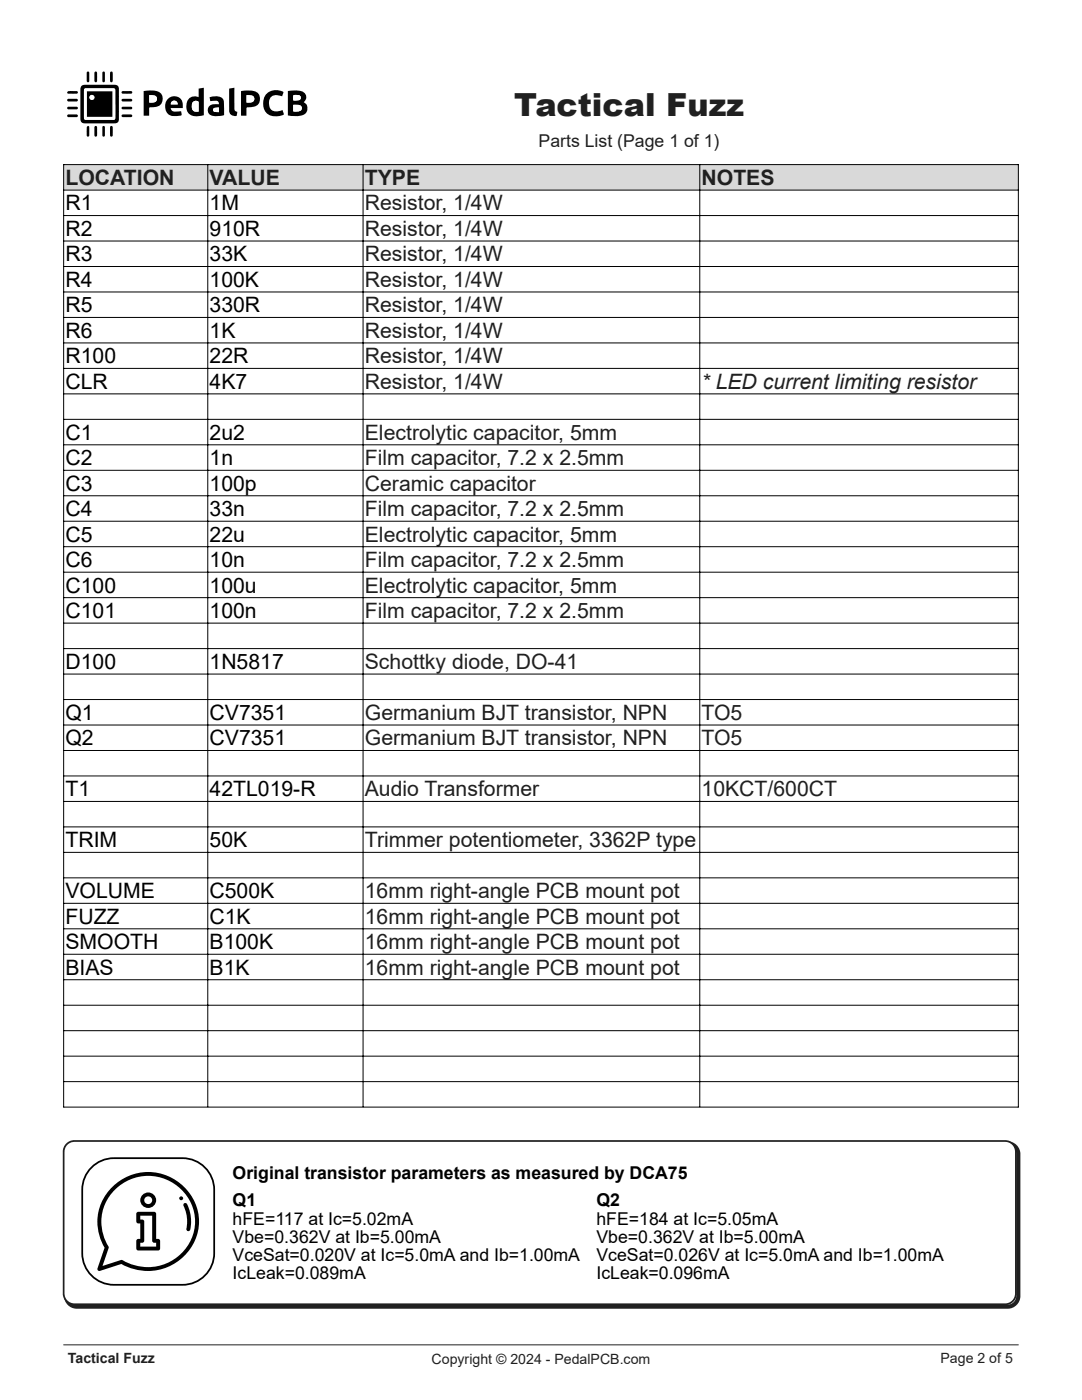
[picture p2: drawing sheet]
<svg xmlns="http://www.w3.org/2000/svg" width="216mm" height="279mm" viewBox="0 0 216 279" stroke-linecap="round" stroke-linejoin="round" font-family="sans-serif">
<path d="M12.7 268.4h190.5" fill="none" stroke="#231f20" stroke-width=".2"/>
<path d="M12.7 12.7v16.4h49.3v-16.4zM16.3 17.1a3.5 3.5 0 0 0-.3 2.2v3a3.4 3.4 0 0 0 .3 2.1 3.5 3.5 0 0 0 2.1 .2h3a3.5 3.5 0 0 0 2.1-.2l.2-.7v-5.4a.99 .99 0 0 0-.9-1.4h-4.4a3.5 3.5 0 0 0-2.1 .2zM57.4 18.2v4.8l1.6 .2a1.84 1.84 0 0 0 2.3-1.7 1.09 1.09 0 0 0-.7-1.1 1.31 1.31 0 0 0 .4-1.5 1.31 1.31 0 0 0-1.4-.8zM39.6 17.7v1.7a1.77 1.77 0 0 0-1.9 .3 1.77 1.77 0 0 0-.5 1.8 1.92 1.92 0 0 0 2.5 1.7l1-.2v-5.5zM28.7 18.2v4.9h1.1v-1.6l.2-.1a1.92 1.92 0 0 0 2.5-1.9 1.67 1.67 0 0 0-1.9-1.4zM48.1 18.2v4.9h1.1v-1.6a4.5 4.5 0 0 0 2.2-.6 1.7 1.7 0 0 0 .3-2 1.7 1.7 0 0 0-1.8-.8zM53.1 18.8a2.66 2.66 0 0 0-.3 3.2 2.66 2.66 0 0 0 3 1.2l.9-.4-.3-.8a1.79 1.79 0 0 1-2.6-.6l-.1-.3a1.58 1.58 0 0 1 .5-1.8 1.58 1.58 0 0 1 1.8-.1h.3l.3-.8a2.76 2.76 0 0 0-3.5 .4zM33.6 19.7a2.03 2.03 0 0 0-.4 2.5 2.03 2.03 0 0 0 2.4 .9l.6-.1-.1-.8-.9 .1a.86 .86 0 0 1-1.1-.7h2.4a1.78 1.78 0 0 0-.7-2.1 1.78 1.78 0 0 0-2.2 .2zM41.8 19.4l.2 .8 .8-.1a.64 .64 0 0 1 .9 .7 1.94 1.94 0 0 0-2.2 .8 1.21 1.21 0 0 0 1.4 1.6l1.8-.2v-2.2a1.44 1.44 0 0 0-2-1.6zM45.7 17.7v3.8a1.19 1.19 0 0 0 .3 1.3 1.19 1.19 0 0 0 1.2 .3l.2-.8a.59 .59 0 0 1-.6-.7v-4.1zM13.4 19.8v.3l.3 .2h1.5l.3-.3-.3-.3zM24.3 19.8v.3l.3 .2h1.5l.3-.3-.3-.3zM13.4 23v.3l.3 .1h1.5l.3-.3-.3-.3zM24.3 22.9v.4l.3 .1h1.5l.3-.3-.3-.3zM18.9 25.2l-.1 1.8 .3 .3 .2-.1 .1-.2v-1.5l-.1-.3zM18.9 14.3l-.1 1.8 .3 .3 .3-.3v-1.5l-.1-.3zM24.3 18.3v.3l.2 .1h1.6l.3-.3-.3-.2zM24.3 21.4v.3l.2 .1h1.6l.3-.3-.3-.2zM22.1 14.3l-.1 1.8 .2 .3 .3-.3v-1.5l-.1-.3zM22.1 25.2l-.1 1.8 .2 .3 .3-.3v-1.6l-.1-.2zM13.4 21.4v.3l.3 .1h1.5l.3-.2-.3-.3zM13.5 18.3l-.1 .3 .3 .1h1.5l.3-.3-.3-.2zM20.5 14.3l-.1 1.8 .3 .3 .2-.3v-1.5l-.1-.3zM17.4 25.2l-.1 1.8 .3 .3 .2-.3v-1.6l-.1-.2zM17.4 14.3l-.1 1.8 .3 .3 .2-.3v-1.5l-.1-.3zM20.5 25.2l-.1 1.8 .3 .3 .2-.3v-1.6l-.1-.2z" fill-rule="evenodd" fill="#fff"/>
<g fill="#000">
<path d="M13.5 18.3l1.7-.1 .3 .2-.3 .3h-1.5l-.3-.1z" fill-rule="evenodd"/>
<path d="M17.4 14.3h.3l.1 .3v1.5l-.2 .3-.3-.3z" fill-rule="evenodd"/>
<path d="M18.9 14.3h.4l.1 .3v1.5l-.3 .3-.3-.3z" fill-rule="evenodd"/>
<path d="M20.5 14.3h.3l.1 .3v1.5l-.2 .3-.3-.3z" fill-rule="evenodd"/>
<path d="M22.1 14.3h.3l.1 .3v1.5l-.3 .3-.2-.3z" fill-rule="evenodd"/>
<path d="M24.3 19.8l1.8-.1 .3 .3-.3 .3h-1.5l-.3-.2z" fill-rule="evenodd"/>
<path d="M24.3 18.3l1.8-.1 .3 .2-.3 .3h-1.6l-.2-.1z" fill-rule="evenodd"/>
<path d="M28.7 18.2l.2-.1a5.1 5.1 0 0 1 3 .4 1.71 1.71 0 0 1 .4 2 1.71 1.71 0 0 1-2 .9l-.5 .1v1.6h-1.1zM29.8 19v1.5a1.44 1.44 0 0 0 1.5-.5 .77 .77 0 0 0-.2-.8 .77 .77 0 0 0-.8-.2z" fill-rule="evenodd"/>
<path d="M39.6 17.7l1.1-.2v5.5a2.72 2.72 0 0 1-3.3-.7 2.21 2.21 0 0 1 1-3l1.2 .1zM38.5 20.3a1.19 1.19 0 0 0 .6 2h.5v-2a.78 .78 0 0 0-1.1 0z" fill-rule="evenodd"/>
<path d="M45.7 17.7l1.1-.2v4.1a.59 .59 0 0 0 .6 .7l-.2 .8a1.19 1.19 0 0 1-1.2-.3 1.19 1.19 0 0 1-.3-1.3z" fill-rule="evenodd"/>
<path d="M48.1 18.2l.2-.1a4.9 4.9 0 0 1 3.2 .5 1.7 1.7 0 0 1 .2 2 1.7 1.7 0 0 1-1.8 .8l-.7 .1v1.6h-1.1zM49.2 19v1.5a1.06 1.06 0 0 0 1.5-1 1.38 1.38 0 0 0-1.5-.5z" fill-rule="evenodd"/>
<path d="M57.4 18.2l1.7-.2a1.65 1.65 0 0 1 2 1.4l-.1 .4-.4 .6a1.41 1.41 0 0 1 .7 1.6 1.41 1.41 0 0 1-1.3 1.1l-1 .1-1.6-.2zM58.5 20.9v1.3l.7 .1a.74 .74 0 0 0 .9-.3 .74 .74 0 0 0 0-.9l-.6-.2zM58.6 19l-.1 .9a1.42 1.42 0 0 0 1.5-.2 .67 .67 0 0 0-.2-.7 .67 .67 0 0 0-.7-.1z" fill-rule="evenodd"/>
<path d="M13.4 21.4l1.8-.1 .3 .3-.3 .2h-1.5l-.3-.1z" fill-rule="evenodd"/>
<path d="M13.4 23l1.8-.2 .3 .3-.3 .3h-1.5l-.3-.1z" fill-rule="evenodd"/>
<path d="M13.4 19.8l1.8-.1 .3 .3-.3 .3h-1.5l-.3-.2z" fill-rule="evenodd"/>
<path d="M17.4 25.2h.3l.1 .2v1.6l-.2 .3-.3-.3z" fill-rule="evenodd"/>
<path d="M18.9 25.2h.4l.1 .3v1.5l-.1 .2-.2 .1-.3-.3z" fill-rule="evenodd"/>
<path d="M20.5 25.2h.3l.1 .2v1.6l-.2 .3-.3-.3z" fill-rule="evenodd"/>
<path d="M22.1 25.2h.3l.1 .2v1.6l-.3 .3-.2-.3z" fill-rule="evenodd"/>
<path d="M16.3 17.1a3.5 3.5 0 0 1 2.1-.2h3a3.6 3.6 0 0 1 2.1 .2l.2 .7v5.4a.99 .99 0 0 1-.9 1.4h-4.4a3.5 3.5 0 0 1-2.1-.2 3.4 3.4 0 0 1-.3-2.1v-3a3.5 3.5 0 0 1 .3-2.2zM16.9 17.7l-.1 .3v5.8l.4 .1h5.6l.2-.3v-5.8l-.4-.2z" fill-rule="evenodd"/>
<path d="M24.3 21.4l1.8-.1 .3 .2-.3 .3h-1.6l-.2-.1z" fill-rule="evenodd"/>
<path d="M24.3 22.9l1.8-.1 .3 .3-.3 .3h-1.5l-.3-.1z" fill-rule="evenodd"/>
<path d="M33.6 19.7a1.78 1.78 0 0 1 2.2-.2 1.78 1.78 0 0 1 .7 2.1h-2.4a1 1 0 0 0 1.4 .7l.6-.1 .1 .7a2.8 2.8 0 0 1-2.8-.3 2.32 2.32 0 0 1 .2-2.9zM34.2 20.3l-.1 .5h1.4a.7 .7 0 0 0-.5-.7 .7 .7 0 0 0-.8 .2z" fill-rule="evenodd"/>
<path d="M41.8 19.4a2.18 2.18 0 0 1 2.8 .6l.1 3a3.7 3.7 0 0 1-2.9-.2 1.24 1.24 0 0 1-.1-1.5 1.24 1.24 0 0 1 1.4-.5h.6a.74 .74 0 0 0-.4-.7 .74 .74 0 0 0-.8 0l-.5 .1zM42.6 21.6l-.1 .1a.41 .41 0 0 0 .3 .6l.9 .1v-.9z" fill-rule="evenodd"/>
<path d="M53.1 18.8a2.76 2.76 0 0 1 3.5-.4l-.3 .8h-.3a1.67 1.67 0 0 0-2.3 .7 1.67 1.67 0 0 0 .9 2.3h.7l1.1-.2 .3 .8a2.7 2.7 0 0 1-4.1-1.5v-1.3z" fill-rule="evenodd"/>
</g>
<g fill="#fff">
<path d="M16.9 17.7l5.7-.1 .4 .2v5.8l-.2 .3h-5.6l-.4-.1v-5.8zM17.3 18.2v5.1h5.1v-5.1z" fill-rule="evenodd"/>
<path d="M58.5 20.9h.7a.74 .74 0 0 1 .8 .2 .74 .74 0 0 1 .1 .9l-.5 .2h-1.1z" fill-rule="evenodd"/>
<path d="M58.6 19l.5-.1a.64 .64 0 0 1 .7 .2 .64 .64 0 0 1 .1 .8l-1.4 .1z" fill-rule="evenodd"/>
<path d="M38.5 20.3a.72 .72 0 0 1 1.1 .1v1.9a1.03 1.03 0 0 1-1.1-.2 1.03 1.03 0 0 1-.2-1.1z" fill-rule="evenodd"/>
<path d="M29.8 19h.5a.78 .78 0 0 1 1 .8 .78 .78 0 0 1-1.1 .7h-.4z" fill-rule="evenodd"/>
<path d="M49.2 19h.5a.79 .79 0 0 1 1 .8 .79 .79 0 0 1-1 .7h-.5z" fill-rule="evenodd"/>
<path d="M34.2 20.3a.7 .7 0 0 1 .8-.2 .7 .7 0 0 1 .5 .7h-1.4z" fill-rule="evenodd"/>
<path d="M42.6 21.6l1.1-.1v.9l-.9-.1a.42 .42 0 0 1-.3-.3 .42 .42 0 0 1 .1-.4z" fill-rule="evenodd"/>
</g>
<path d="M17.3 18.2v5.1h5.1v-5.1zM17.9 19.4a.49 .49 0 0 0 .9 0 .49 .49 0 0 0-.9 0z" fill-rule="evenodd" fill="#000"/>
<circle cx="18.3" cy="19.4" r=".49" fill="#fff"/>
<path d="M12.7 32.9h190.5v5h-190.5z" fill-rule="evenodd" fill="#d9d9d9"/>
<path d="M139.6 129.4v25.5h63.6v-25.5zM139.6 159.9v61h63.6v-61z" fill-rule="evenodd" fill="#fff"/>
<g fill="none" stroke="#000" stroke-width=".2">
<path d="M12.7 32.8v188.2M12.7 32.9h190.5M12.7 37.9h190.5M41.5 32.9v188M72.4 32.9v188M139.6 32.9v188M203.2 32.8v188.2M12.7 43h190.5M12.7 48.1h190.5M12.7 53.2h190.5M12.7 58.3h190.5M12.7 63.4h190.5"/>
<path d="M12.7 68.4h190.5M12.7 73.5h190.5M12.7 78.6h190.5M12.7 83.7h190.5M12.7 88.8h190.5M12.7 93.9h190.5M12.7 98.9h190.5M12.7 104h190.5M12.7 109.1h190.5M12.7 114.2h190.5M12.7 119.3h190.5M12.7 124.4h190.5"/>
<path d="M12.7 129.4h190.5M12.7 134.5h190.5M12.7 139.6h190.5M12.7 144.7h190.5M12.7 149.8h190.5M12.7 154.9h190.5M12.7 159.9h190.5M12.7 165h190.5M12.7 170.1h190.5M12.7 175.2h190.5M12.7 180.3h190.5M12.7 185.4h190.5"/>
<path d="M12.7 190.4h190.5M12.7 195.5h190.5M12.7 200.6h190.5M12.7 205.7h190.5M12.7 210.8h190.5M12.7 215.9h190.5M12.7 220.9h190.5"/>
</g>
<path d="M13.8 228.8l1-.5 .5-.1h185.8a2.14 2.14 0 0 1 2.1 2.1v28.3a2.14 2.14 0 0 1-2.1 2.2h-185.8a2.14 2.14 0 0 1-2.1-2.2v-28.3l.1-.5z" fill-rule="evenodd" fill="#fff" stroke="#231f20" stroke-width=".82"/>
<path d="M13.3 228.3l1-.5 .5-.1h185.8a2.14 2.14 0 0 1 2.1 2.2v28.3a2.14 2.14 0 0 1-2.1 2.1h-185.8a2.14 2.14 0 0 1-2.1-2.1v-28.3l.1-.6z" fill-rule="evenodd" fill="#fff" stroke="#231f20" stroke-width=".35"/>
<path d="M18.3 233a6.3 6.3 0 0 1 4.4-1.9h13.7a6.3 6.3 0 0 1 6.3 6.4v12.6a6.3 6.3 0 0 1-6.3 6.3h-13.7a6.3 6.3 0 0 1-6.3-6.3v-12.6a6.3 6.3 0 0 1 1.9-4.5z" fill="none" stroke="#000" stroke-width=".35"/>
<g fill="#000">
<path d="M36.6 240.2a.4 .4 0 0 1 .7 .1 7.5 7.5 0 0 1 .6 5.3l-.4 .1-.3-.3a8.2 8.2 0 0 0-.6-5z"/>
<path d="M22 237.3a9.8 9.8 0 0 0-1.1 11.7l-1.5 4.1 .1 .4 .5 .1 4.2-1.3a10.2 10.2 0 0 0 15.4-9.7 10.2 10.2 0 0 0-7.1-8.3 10.2 10.2 0 0 0-10.5 3zM23 237.4a9.3 9.3 0 0 1 11.1-1.5 9.3 9.3 0 0 1 4.5 10.3 9.6 9.6 0 0 1-14.3 5.2l-3.8 1.3 1.2-3.8a9.2 9.2 0 0 1 1.3-11.5z"/>
<path d="M28 239.5a1.57 1.57 0 0 0 3.1 0 1.57 1.57 0 0 0-3.1 0zM28.8 239.5a.8 .8 0 0 1 1.6 0 .8 .8 0 0 1-1.6 0z"/>
<path d="M27.3 242v2l.7 .2v3l-.7 .2v2l.3 .2 4.2-.1 .2-.3v-1.6l-.2-.3-.6-.1-.1-5.2-.3-.2h-3.2zM28 242.6h2.4v5l.2 .4h.6v.8h-3.2v-.8h.6l.2-.4v-3.8l-.2-.4h-.6z"/>
<circle cx="36.1" cy="239.1" r=".39"/>
</g>
<text font-size="6.3" fill="#231f20" x="102.6" y="23.1">Tactical Fuzz</text>
<g font-size="4.2" fill="#231f20">
<text x="13.1" y="36.9">LOCATION</text>
<text x="41.8" y="36.9">VALUE</text>
<text x="72.8" y="36.9">TYPE</text>
<text x="72.8" y="42">Resistor, 1/4W</text>
<text x="140" y="36.9">NOTES</text>
<text x="72.8" y="47.1">Resistor, 1/4W</text>
<text x="72.8" y="52.2">Resistor, 1/4W</text>
<text x="72.8" y="57.2">Resistor, 1/4W</text>
<text x="72.8" y="62.3">Resistor, 1/4W</text>
<text x="72.8" y="67.4">Resistor, 1/4W</text>
<text x="72.8" y="72.5">Resistor, 1/4W</text>
<text x="72.8" y="77.6">Resistor, 1/4W</text>
<text x="140" y="77.6">* LED current limiting resistor</text>
<text x="72.8" y="87.7">Electrolytic capacitor, 5mm</text>
<text x="72.8" y="92.8">Film capacitor, 7.2 x 2.5mm</text>
<text x="72.8" y="97.9">Ceramic capacitor</text>
<text x="72.8" y="103">Film capacitor, 7.2 x 2.5mm</text>
<text x="72.8" y="108.1">Electrolytic capacitor, 5mm</text>
<text x="72.8" y="113.2">Film capacitor, 7.2 x 2.5mm</text>
<text x="72.8" y="118.2">Electrolytic capacitor, 5mm</text>
<text x="72.8" y="123.3">Film capacitor, 7.2 x 2.5mm</text>
<text x="72.8" y="133.5">Schottky diode, DO-41</text>
<text x="72.8" y="143.7">Germanium BJT transistor, NPN</text>
<text x="140" y="143.7">TO5</text>
<text x="72.8" y="148.8">Germanium BJT transistor, NPN</text>
<text x="140" y="148.8">TO5</text>
<text x="72.8" y="158.9">Audio Transformer</text>
<text x="140" y="158.9">10KCT/600CT</text>
<text x="72.8" y="169.1">Trimmer potentiometer, 3362P type</text>
<text x="72.8" y="179.3">16mm right-angle PCB mount pot</text>
<text x="72.8" y="184.3">16mm right-angle PCB mount pot</text>
<text x="72.8" y="189.4">16mm right-angle PCB mount pot</text>
<text x="72.8" y="194.5">16mm right-angle PCB mount pot</text>
</g>
<g font-size="4.2">
<text x="13.1" y="42">R1</text>
<text x="41.8" y="42">1M</text>
<text x="13.1" y="47.1">R2</text>
<text x="41.8" y="47.1">910R</text>
<text x="13.1" y="52.2">R3</text>
<text x="41.8" y="52.2">33K</text>
<text x="13.1" y="57.2">R4</text>
<text x="41.8" y="57.2">100K</text>
<text x="13.1" y="62.3">R5</text>
<text x="41.8" y="62.3">330R</text>
<text x="13.1" y="67.4">R6</text>
<text x="41.8" y="67.4">1K</text>
<text x="13.1" y="72.5">R100</text>
<text x="13.1" y="77.6">CLR</text>
<text x="41.8" y="72.5">22R</text>
<text x="41.8" y="77.6">4K7</text>
<text x="13.1" y="87.7">C1</text>
<text x="41.8" y="87.7">2u2</text>
<text x="13.1" y="92.8">C2</text>
<text x="41.8" y="92.8">1n</text>
<text x="13.1" y="97.9">C3</text>
<text x="41.8" y="97.9">100p</text>
<text x="13.1" y="103">C4</text>
<text x="41.8" y="103">33n</text>
<text x="13.1" y="108.1">C5</text>
<text x="13.1" y="113.2">C6</text>
<text x="41.8" y="108.1">22u</text>
<text x="41.8" y="113.2">10n</text>
<text x="13.1" y="118.2">C100</text>
<text x="41.8" y="118.2">100u</text>
<text x="13.1" y="123.3">C101</text>
<text x="41.8" y="123.3">100n</text>
<text x="13.1" y="133.5">D100</text>
<text x="41.8" y="133.5">1N5817</text>
<text x="13.1" y="143.7">Q1</text>
<text x="41.8" y="143.7">CV7351</text>
<text x="13.1" y="148.8">Q2</text>
<text x="41.8" y="148.8">CV7351</text>
<text x="13.1" y="158.9">T1</text>
<text x="41.8" y="158.9">42TL019-R</text>
<text x="13.1" y="169.1">TRIM</text>
<text x="41.8" y="169.1">50K</text>
<text x="13.1" y="179.3">VOLUME</text>
<text x="41.8" y="179.3">C500K</text>
<text x="13.1" y="184.3">FUZZ</text>
<text x="41.8" y="184.3">C1K</text>
<text x="13.1" y="189.4">SMOOTH</text>
<text x="41.8" y="189.4">B100K</text>
<text x="13.1" y="194.5">BIAS</text>
<text x="41.8" y="194.5">B1K</text>
</g>
<text font-size="3.5" fill="#231f20" x="107.5" y="29.3">Parts List (Page 1 of 1)</text>
<g font-size="3.5">
<text x="46.4" y="235.3">Original transistor parameters as measured by DCA75</text>
<text x="46.4" y="240.8">Q1</text>
<text x="46.4" y="244.4">hFE=117 at Ic=5.02mA</text>
<text x="119" y="240.8">Q2</text>
<text x="119" y="244.4">hFE=184 at Ic=5.05mA</text>
<text x="46.4" y="248.1">Vbe=0.362V at Ib=5.00mA</text>
<text x="46.4" y="251.7">VceSat=0.020V at Ic=5.0mA and Ib=1.00mA</text>
<text x="119" y="248.1">Vbe=0.362V at Ib=5.00mA</text>
<text x="119" y="251.7">VceSat=0.026V at Ic=5.0mA and Ib=1.00mA</text>
<text x="46.4" y="255.3">IcLeak=0.089mA</text>
<text x="119" y="255.3">IcLeak=0.096mA</text>
</g>
<g font-size="2.8" fill="#231f20">
<text x="13.5" y="272">Tactical Fuzz</text>
<text x="86.1" y="272.2">Copyright © 2024 - PedalPCB.com</text>
<text x="187.7" y="272">Page 2 of 5</text>
</g>
</svg>
